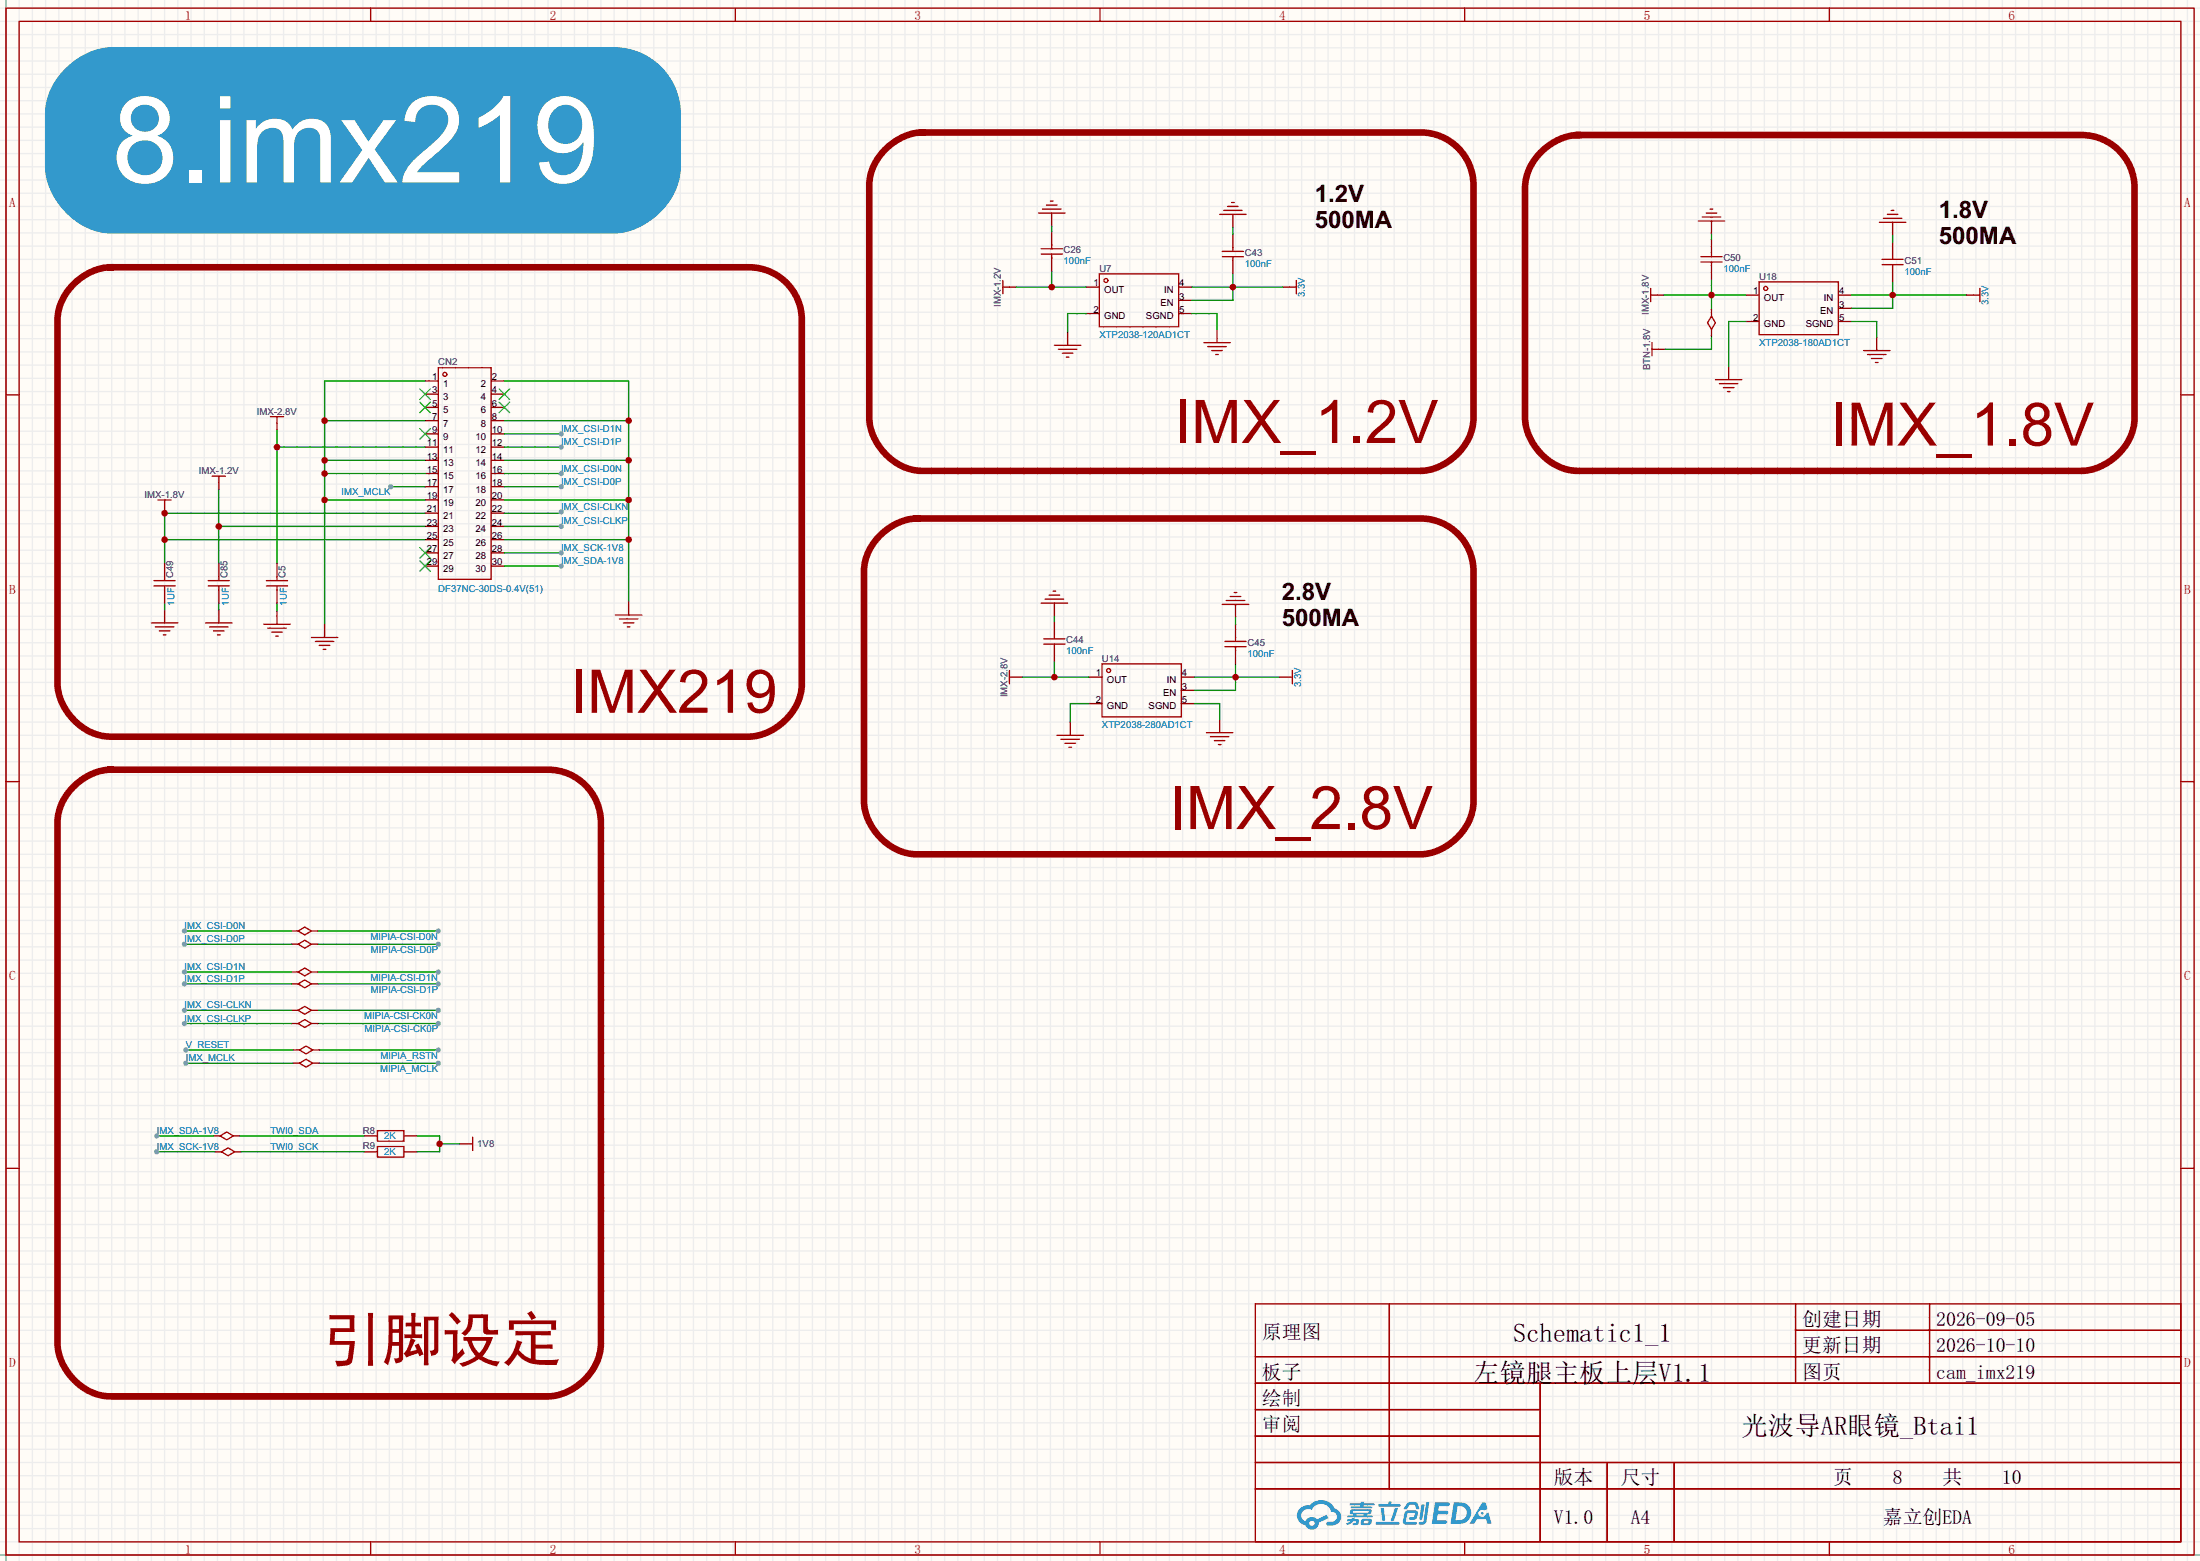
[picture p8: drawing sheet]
<svg xmlns="http://www.w3.org/2000/svg" width="423mm" height="300mm" viewBox="0 0 423 300" stroke-linecap="round" stroke-linejoin="round" font-family="sans-serif">
<path d="M0 0h422.7v299.9h-422.7z" fill="#fffcf7"/>
<g fill="none" stroke="#ededed" stroke-width=".25">
<path d="M0 1.6h422.7M0 4.1h422.7M0 6.6h422.7M0 9.2h422.7M0 11.7h422.7M0 14.3h422.7M0 16.8h422.7M0 19.3h422.7M1.1 0v299.9M3.7 0v299.9M6.2 0v299.9M8.8 0v299.9"/>
<path d="M11.3 0v299.9M13.8 0v299.9M16.4 0v299.9M18.9 0v299.9M21.5 0v299.9M24 0v299.9M26.5 0v299.9M29.1 0v299.9M31.6 0v299.9M34.2 0v299.9M36.7 0v299.9M39.2 0v299.9"/>
<path d="M41.8 0v299.9M44.3 0v299.9M46.9 0v299.9M49.4 0v299.9M51.9 0v299.9M54.5 0v299.9M57 0v299.9M59.6 0v299.9M62.1 0v299.9M64.6 0v299.9M67.2 0v299.9M69.7 0v299.9"/>
<path d="M72.3 0v299.9M74.8 0v299.9M77.3 0v299.9M79.9 0v299.9M82.4 0v299.9M85 0v299.9M87.5 0v299.9M90 0v299.9M92.6 0v299.9M95.1 0v299.9M97.7 0v299.9M100.2 0v299.9"/>
<path d="M102.7 0v299.9M105.3 0v299.9M107.8 0v299.9M110.4 0v299.9M112.9 0v299.9M115.4 0v299.9M118 0v299.9M120.5 0v299.9M123.1 0v299.9M125.6 0v299.9M128.1 0v299.9M130.7 0v299.9"/>
<path d="M133.2 0v299.9M135.8 0v299.9M138.3 0v299.9M140.8 0v299.9M143.4 0v299.9M145.9 0v299.9M148.5 0v299.9M151 0v299.9M153.5 0v299.9M156.1 0v299.9M158.6 0v299.9M161.2 0v299.9"/>
<path d="M163.7 0v299.9M166.2 0v299.9M168.8 0v299.9M171.3 0v299.9M173.9 0v299.9M176.4 0v299.9M178.9 0v299.9M181.5 0v299.9M184 0v299.9M186.6 0v299.9M189.1 0v299.9M191.6 0v299.9"/>
<path d="M194.2 0v299.9M196.7 0v299.9M199.3 0v299.9M201.8 0v299.9M204.3 0v299.9M206.9 0v299.9M209.4 0v299.9M212 0v299.9M214.5 0v299.9M217 0v299.9M219.6 0v299.9M222.1 0v299.9"/>
<path d="M224.7 0v299.9M227.2 0v299.9M229.7 0v299.9M232.3 0v299.9M234.8 0v299.9M237.4 0v299.9M239.9 0v299.9M242.4 0v299.9M245 0v299.9M247.5 0v299.9M250.1 0v299.9M252.6 0v299.9"/>
<path d="M255.1 0v299.9M257.7 0v299.9M260.2 0v299.9M262.8 0v299.9M265.3 0v299.9M267.8 0v299.9M270.4 0v299.9M272.9 0v299.9M275.5 0v299.9M278 0v299.9M280.5 0v299.9M283.1 0v299.9"/>
<path d="M285.6 0v299.9M288.2 0v299.9M290.7 0v299.9M293.2 0v299.9M295.8 0v299.9M298.3 0v299.9M300.9 0v299.9M303.4 0v299.9M305.9 0v299.9M308.5 0v299.9M311 0v299.9M313.6 0v299.9"/>
<path d="M316.1 0v299.9M318.6 0v299.9M321.2 0v299.9M323.7 0v299.9M326.3 0v299.9M328.8 0v299.9M331.3 0v299.9M333.9 0v299.9M336.4 0v299.9M339 0v299.9M341.5 0v299.9M344 0v299.9"/>
<path d="M346.6 0v299.9M349.1 0v299.9M351.7 0v299.9M354.2 0v299.9M356.7 0v299.9M359.3 0v299.9M361.8 0v299.9M364.4 0v299.9M366.9 0v299.9M369.4 0v299.9M372 0v299.9M374.5 0v299.9"/>
<path d="M377.1 0v299.9M379.6 0v299.9M382.1 0v299.9M384.7 0v299.9M387.2 0v299.9M389.8 0v299.9M392.3 0v299.9M394.8 0v299.9M397.4 0v299.9M399.9 0v299.9M402.5 0v299.9M405 0v299.9"/>
<path d="M407.5 0v299.9M410.1 0v299.9M412.6 0v299.9M415.2 0v299.9M417.7 0v299.9M420.2 0v299.9M0 21.9h422.7M0 24.4h422.7M0 27h422.7M0 29.5h422.7M0 32h422.7M0 34.6h422.7"/>
<path d="M0 37.1h422.7M0 39.7h422.7M0 42.2h422.7M0 44.7h422.7M0 47.3h422.7M0 49.8h422.7M0 52.4h422.7M0 54.9h422.7M0 57.4h422.7M0 60h422.7M0 62.5h422.7M0 65.1h422.7"/>
<path d="M0 67.6h422.7M0 70.1h422.7M0 72.7h422.7M0 75.2h422.7M0 77.8h422.7M0 80.3h422.7M0 82.8h422.7M0 85.4h422.7M0 87.9h422.7M0 90.5h422.7M0 93h422.7M0 95.5h422.7"/>
<path d="M0 98.1h422.7M0 100.6h422.7M0 103.2h422.7M0 105.7h422.7M0 108.2h422.7M0 110.8h422.7M0 113.3h422.7M0 115.9h422.7M0 118.4h422.7M0 120.9h422.7M0 123.5h422.7M0 126h422.7"/>
<path d="M0 128.6h422.7M0 131.1h422.7M0 133.6h422.7M0 136.2h422.7M0 138.7h422.7M0 141.3h422.7M0 143.8h422.7M0 146.3h422.7M0 148.9h422.7M0 151.4h422.7M0 154h422.7M0 156.5h422.7"/>
<path d="M0 159h422.7M0 161.6h422.7M0 164.1h422.7M0 166.7h422.7M0 169.2h422.7M0 171.7h422.7M0 174.3h422.7M0 176.8h422.7M0 179.4h422.7M0 181.9h422.7M0 184.4h422.7M0 187h422.7"/>
<path d="M0 189.5h422.7M0 192.1h422.7M0 194.6h422.7M0 197.1h422.7M0 199.7h422.7M0 202.2h422.7M0 204.8h422.7M0 207.3h422.7M0 209.8h422.7M0 212.4h422.7M0 214.9h422.7M0 217.5h422.7"/>
<path d="M0 220h422.7M0 222.5h422.7M0 225.1h422.7M0 227.6h422.7M0 230.2h422.7M0 232.7h422.7M0 235.2h422.7M0 237.8h422.7M0 240.3h422.7M0 242.9h422.7M0 245.4h422.7M0 247.9h422.7"/>
<path d="M0 250.5h422.7M0 253h422.7M0 255.6h422.7M0 258.1h422.7M0 260.6h422.7M0 263.2h422.7M0 265.7h422.7M0 268.3h422.7M0 270.8h422.7M0 273.3h422.7M0 275.9h422.7M0 278.4h422.7"/>
<path d="M0 281h422.7M0 283.5h422.7M0 286h422.7M0 288.6h422.7M0 291.1h422.7M0 293.7h422.7M0 296.2h422.7M0 298.7h422.7"/>
</g>
<path d="M1.1 0v299.9M0 298.7h422.7" fill="none" stroke="#999" stroke-width=".25"/>
<g fill="none" stroke="#a10000" stroke-width=".25">
<path d="M1.1 1.6h420.4v297.1h-420.4zM3.7 4.1h415.3v292.1h-415.3zM71.2 1.6v2.5M141.3 1.6v2.5M211.3 1.6v2.5M281.4 1.6v2.5M351.5 1.6v2.5M1.1 75.9h2.6M419 75.9h2.5M1.1 150.2h2.6M419 150.2h2.5M1.1 224.4h2.6"/>
<path d="M419 224.4h2.5M241.2 250.5h177.8v45.7h-177.8zM266.9 250.5v35.5M345 250.5v15.2M345 255.6h74M370.7 250.5v15.2M241.2 260.6h177.8M241.2 265.7h177.8M241.2 270.8h54.7M241.2 275.9h54.7M295.9 265.7v30.5M71.2 296.2v2.5"/>
<path d="M141.3 296.2v2.5M211.3 296.2v2.5M241.2 281h177.8M241.2 286h177.8M281.4 296.2v2.5M308.8 281v15.2M321.6 281v15.2M351.5 296.2v2.5"/>
</g>
<g fill="#5487ff">
<path d="M275.7 288.6h1.6a1.34 1.34 0 0 1 1.2 .2 .37 .37 0 0 1-.3 .6h-1.7l-.2 .8h1.6a.37 .37 0 0 1 .4 .4 .37 .37 0 0 1-.4 .3h-1.7l-.2 1.1h1.4a.48 .48 0 0 1 .6 .4v.2l-.3 .2h-2.6z"/>
<path d="M284.7 288.7h.7l.4 1.2-.6 .3a.72 .72 0 0 0-1.1 .2 .72 .72 0 0 0 .3 1 .72 .72 0 0 0 1-.4l.1-.2 .5-.2 .6 2.1h-.8l-.3-.8h-1.8l-.5 .8h-.9z"/>
<path d="M273.1 289h.6l-.4 2.7a.31 .31 0 0 1-.3 .3 .31 .31 0 0 1-.3-.3z"/>
<path d="M274 288.6h.6l-.5 3.7a.97 .97 0 0 1-1.6 .5l.2-.4h.6l.2-.2z"/>
<path d="M270.3 288.8l.5-.2h1.2l.4 .4 .3 .8-.6 .2-.3-.9h-.8l-.2 .1-.6 .8-.5-.1z"/>
<path d="M269.9 290.4l.5-.3h1.4a.69 .69 0 0 1 .6 .5 .69 .69 0 0 1-.1 .7 .74 .74 0 0 1-.8 .7h-.6a.27 .27 0 0 1-.2-.3 .27 .27 0 0 1 .3-.3h.6l.2-.7h-1.4l-.3 1.6 1.9 .1a.28 .28 0 0 1 .2 .3 .28 .28 0 0 1-.3 .2h-1.9l-.4-.3-.1-.4z"/>
<path d="M264.3 292.4h4.3a.28 .28 0 0 1 .3 .3 .28 .28 0 0 1-.3 .2h-4.2l-.1-.1z"/>
<path d="M268 289.7h.6l-.8 2.4a.3 .3 0 0 1-.4 .2 .3 .3 0 0 1-.2-.3z"/>
<path d="M265.3 289.7h.6l.2 2.2-.2 .3-.4-.2z"/>
<path d="M264.8 288.9h1.9l.2-.5h.5l-.1 .5h1.5a.27 .27 0 0 1 .3 .3 .27 .27 0 0 1-.3 .3h-3.9l-.1-.2z"/>
<path d="M258.9 291.8h.7l.1-.1 .6-.1-.1 .2 .8 .1 .1 .3-.2 .6-1.1 .2v-.4l.7-.1v-.2l-.5-.1-.5 .5-.8 .3-.1-.4 .8-.3h-.6z"/>
<path d="M259.3 288.8h2.1l.1-.3h.6l-.1 .3h1.9l.2 .2-.2 .2h-1.9l-.1 .2h1.6l.2 .2-.2 .2h-3.9l-.1-.4h1.8v-.2h-1.9l-.1-.1z"/>
<path d="M279.3 288.6l-.6 4.2h1.4a2.14 2.14 0 0 0 2.6-2.2 2.14 2.14 0 0 0-2.7-2zM280 289.3a1.37 1.37 0 0 1 1.8 1.2 1.37 1.37 0 0 1-1.5 1.5h-.7z"/>
<path d="M259.4 290.1l-.1 .7 .6 .1 .1 .2h-1.2l.1 .4h4.6l.2-.1-.2-.3h-.9l.1-.2a.6 .6 0 0 0 .7-.2 .6 .6 0 0 0 0-.7l-3.6-.1zM260 290.3l2.9 .1-.1 .2h-2.8zM260.6 290.9h1.4l-.1 .2h-1.2z"/>
<path d="M261.6 291.9a.9 .9 0 0 0-.1 1 2.48 2.48 0 0 0 1.9-.1 .84 .84 0 0 0 0-1h-1.4zM262.1 292.2l.7-.1 .1 .4-.2 .1h-.7z"/>
<path d="M249.8 289.7a1.91 1.91 0 0 0-.6 2 1.91 1.91 0 0 0 1.6 1.3 1.35 1.35 0 0 0 1.5 .9 1.35 1.35 0 0 0 1.1-1.4l1.9-.9-.5-.6-1.8 .9a1.41 1.41 0 0 0-2.2 .3 1.25 1.25 0 0 1-.6-1.7 1.25 1.25 0 0 1 1.8-.4 1.97 1.97 0 0 1 2-1.2 1.97 1.97 0 0 1 1.7 1.5 .96 .96 0 0 1 1.1 .9 .96 .96 0 0 1-.9 1h-.6a.39 .39 0 0 0-.5 .4 .39 .39 0 0 0 .4 .4 1.87 1.87 0 0 0 1.9-.5 1.87 1.87 0 0 0 .3-2.1l-.6-.6-.4-.1a2.86 2.86 0 0 0-4.8-.6h-.3a2.27 2.27 0 0 0-1.5 .5zM251.6 292.7a.49 .49 0 0 1 .9 0 .49 .49 0 0 1-.9 0z"/>
<circle cx="284.8" cy="290.7" r=".27"/>
</g>
<g fill="none" stroke="#a10000" stroke-width=".25">
<path d="M211.2 52.6h15.2v10.2h-15.2zM337.9 54.1h15.3v10.2h-15.3zM84.2 70.7h10.2v40.6h-10.2zM211.7 127.5h15.2v10.2h-15.2z"/>
<circle cx="212.5" cy="53.9" r=".38"/>
<circle cx="339.2" cy="55.4" r=".38"/>
<circle cx="85.5" cy="71.9" r=".38"/>
<circle cx="213" cy="128.8" r=".38"/>
</g>
<g fill="none" stroke="#870000" stroke-width=".25">
<path d="M208.7 55.2h2.5M226.4 55.2h2.6M226.4 57.7h2.6M335.4 56.7h2.5M353.2 56.7h2.5M353.2 59.2h2.5M81.7 73.2h2.5M81.7 75.7h2.5M81.7 78.3h2.5M94.4 73.2h2.5M94.4 75.7h2.5M94.4 78.3h2.5"/>
<path d="M208.7 60.2h2.5M226.4 60.2h2.6M335.4 61.8h2.5M353.2 61.8h2.5M81.7 80.8h2.5M81.7 83.4h2.5M81.7 98.6h2.5M81.7 85.9h2.5M81.7 96.1h2.5M81.7 88.4h2.5M81.7 93.5h2.5M81.7 91h2.5"/>
<path d="M94.4 80.8h2.5M94.4 83.4h2.5M94.4 98.6h2.5M94.4 85.9h2.5M94.4 96.1h2.5M94.4 88.4h2.5M94.4 93.5h2.5M94.4 91h2.5M81.7 108.8h2.5M81.7 106.2h2.5M81.7 103.7h2.5M81.7 101.1h2.5"/>
<path d="M94.4 108.8h2.5M94.4 106.2h2.5M94.4 103.7h2.5M94.4 101.1h2.5M209.2 130.1h2.5M209.2 135.2h2.5M226.9 130.1h2.6M226.9 135.2h2.6M226.9 132.6h2.6"/>
</g>
<g fill="none" stroke="#3c3" stroke-width=".25">
<path d="M80.6 74.7l2.1 2M80.6 77.3l2.1 2M82.7 74.7l-2.1 2M82.7 77.3l-2.1 2M95.9 77.3l2 2M95.9 74.7l2 2M97.9 77.3l-2 2M97.9 74.7l-2 2M80.6 82.3l2.1 2.1M82.7 82.3l-2.1 2.1M80.6 105.2l2.1 2M80.6 107.7l2.1 2.1"/>
<path d="M82.7 105.2l-2.1 2M82.7 107.7l-2.1 2.1"/>
</g>
<path d="M96.9 73.2h23.9v42.4M96.9 96.1h23.9M96.9 88.4h23.9M96.9 80.8h23.9M96.9 103.7h23.9" fill="none" stroke="#008700" stroke-width=".25"/>
<g fill="#c00">
<circle cx="120.8" cy="103.7" r=".63"/>
<circle cx="120.8" cy="96.1" r=".63"/>
<circle cx="120.8" cy="88.4" r=".63"/>
<circle cx="120.8" cy="80.8" r=".63"/>
</g>
<path d="M96.9 83.4h10.9" fill="none" stroke="#008700" stroke-width=".25"/>
<circle cx="107.8" cy="83.4" r=".51" fill="#999"/>
<path d="M96.9 85.9h10.9" fill="none" stroke="#008700" stroke-width=".25"/>
<circle cx="107.8" cy="85.9" r=".51" fill="#999"/>
<path d="M96.9 91h10.9" fill="none" stroke="#008700" stroke-width=".25"/>
<circle cx="107.8" cy="91" r=".51" fill="#999"/>
<path d="M96.9 93.5h10.9" fill="none" stroke="#008700" stroke-width=".25"/>
<circle cx="107.8" cy="93.5" r=".51" fill="#999"/>
<path d="M107.8 98.3v.3h-10.9" fill="none" stroke="#008700" stroke-width=".25"/>
<circle cx="107.8" cy="98.3" r=".51" fill="#999"/>
<path d="M96.9 101.1h10.9" fill="none" stroke="#008700" stroke-width=".25"/>
<circle cx="107.8" cy="101.1" r=".51" fill="#999"/>
<path d="M96.9 106.2h10.9" fill="none" stroke="#008700" stroke-width=".25"/>
<circle cx="107.8" cy="106.2" r=".51" fill="#999"/>
<path d="M96.9 108.8h10.9" fill="none" stroke="#008700" stroke-width=".25"/>
<circle cx="107.8" cy="108.8" r=".51" fill="#999"/>
<path d="M81.7 73.2h-19.3v46.7M62.4 96.1h19.3M62.4 91h19.3M62.4 88.4h19.3M62.4 80.8h19.3" fill="none" stroke="#008700" stroke-width=".25"/>
<g fill="#c00">
<circle cx="62.4" cy="96.1" r=".63"/>
<circle cx="62.4" cy="91" r=".63"/>
<circle cx="62.4" cy="88.4" r=".63"/>
<circle cx="62.4" cy="80.8" r=".63"/>
</g>
<path d="M75.1 93.5h6.6" fill="none" stroke="#008700" stroke-width=".25"/>
<circle cx="75.1" cy="93.5" r=".51" fill="#999"/>
<path d="M53.2 82.6v25.6M53.2 85.9h28.5" fill="none" stroke="#008700" stroke-width=".25"/>
<circle cx="53.2" cy="85.9" r=".63" fill="#c00"/>
<path d="M42 94v14.2M42 101.1h39.7" fill="none" stroke="#008700" stroke-width=".25"/>
<circle cx="42" cy="101.1" r=".63" fill="#c00"/>
<path d="M62.4 119.9v2.6M120.8 115.6v2.5" fill="none" stroke="#870000" stroke-width=".25"/>
<path d="M118.2 118.1h5.1M119 118.9h3.6M119.8 119.7h2M59.8 122.5h5.1M60.6 123.2h3.5M61.3 124h2.1M62.1 124.8h.5M120.5 120.4h.5" fill="none" stroke="#a10000" stroke-width=".25"/>
<path d="M81.7 98.6h-50.1v9.6M31.6 103.7h50.1" fill="none" stroke="#008700" stroke-width=".25"/>
<circle cx="31.6" cy="103.7" r=".63" fill="#c00"/>
<path d="M318.4 56.7h1.3M318.6 67.1h1.3M31.6 97.3v1.3M31.6 117.1v2.6M42 117.1v2.6M53.2 117.4v2.5" fill="none" stroke="#870000" stroke-width=".25"/>
<g fill="none" stroke="#a10000" stroke-width=".25">
<path d="M317.1 55.4v2.6M317.1 56.7h1.3M317.4 65.8v2.6M317.4 67.1h1.2M29.1 119.7h5.1M39.5 119.7h5.1M50.7 119.9h5.1M29.8 120.4h3.6M30.6 121.2h2M31.4 122h.5M40.3 120.4h3.5M41 121.2h2.1"/>
<path d="M41.8 122h.5M51.4 120.7h3.6M52.2 121.5h2M53 122.2h.5"/>
</g>
<path d="M31.6 115.9v1.2M42 115.9v1.2M53.2 115.9v1.5" fill="none" stroke="#008700" stroke-width=".25"/>
<circle cx="31.6" cy="98.6" r=".63" fill="#c00"/>
<g fill="none" stroke="#a10000" stroke-width=".25">
<path d="M192.7 53.9v2.5M192.7 55.2h1.2M202.6 66.3h5M203.3 67.1h3.6M204.1 67.9h2M204.9 68.6h.5M231.3 65.8h5M232 66.6h3.6M232.8 67.3h2M233.6 68.1h.5M329.6 72.9h5M330.3 73.7h3.6"/>
<path d="M331.1 74.5h2M331.9 75.2h.5M358 67.3h5.1M358.8 68.1h3.5M359.5 68.9h2.1M360.3 69.6h.5M30.4 96.1h2.5M31.6 96.1v1.2M40.8 91.5h2.5M42 91.5v1.2M51.9 80h2.6M53.2 80v1.3"/>
<path d="M193.9 128.8v2.6M193.9 130.1h1.3M203.1 141.3h5.1M203.8 142h3.6M204.6 142.8h2M205.4 143.5h.5M231.8 140.8h5.1M232.5 141.5h3.6M233.3 142.3h2M234.1 143h.5"/>
</g>
<path d="M193.9 55.2h1.3M205.1 63.8v2.5M233.8 63.3v2.5M332.1 70.4v2.5M360.6 64.8v2.5M42 92.7v1.3M53.2 81.3v1.3M195.2 130.1h1.3M205.6 138.7v2.6M234.3 138.2v2.6" fill="none" stroke="#870000" stroke-width=".25"/>
<path d="M169.9 28.9a10.8 10.8 0 0 1 7.3-3.5h95.7a10.2 10.2 0 0 1 10.2 10.2v44.7a10.9 10.9 0 0 1-10.2 10.2h-95.7a10.9 10.9 0 0 1-10.2-10.2v-44.7a9.8 9.8 0 0 1 2.9-6.7zM295.9 29.4a10.8 10.8 0 0 1 7.2-3.5h96.8a10.2 10.2 0 0 1 10.2 10.2v44.2a10.9 10.9 0 0 1-10.2 10.2h-96.8a10.9 10.9 0 0 1-10.1-10.2v-44.2a9.8 9.8 0 0 1 2.9-6.7zM14 54.8a10.8 10.8 0 0 1 7.2-3.5h122.7a10.2 10.2 0 0 1 10.2 10.2v69.9a10.9 10.9 0 0 1-10.2 10.1h-122.7a10.9 10.9 0 0 1-10.2-10.1v-69.9a9.8 9.8 0 0 1 3-6.7zM168.9 103a10.8 10.8 0 0 1 7.2-3.4h96.8a10.2 10.2 0 0 1 10.2 10.2v44.2a10.9 10.9 0 0 1-10.2 10.1h-96.8a10.9 10.9 0 0 1-10.1-10.1v-44.2a9.8 9.8 0 0 1 2.9-6.8zM14 151.3a10.8 10.8 0 0 1 7.2-3.4h84.1a10.2 10.2 0 0 1 10.1 10.1v100.1a10.9 10.9 0 0 1-10.1 10.2h-84.1a10.9 10.9 0 0 1-10.2-10.2v-100.1a9.8 9.8 0 0 1 3-6.7z" fill="none" stroke="#900" stroke-width="1.3"/>
<path d="M355.7 56.7h22.1M363.6 54.1v5.1h-7.9M208.7 60.2h-3.6v3.6M229 60.2h4.8v3.1M335.4 61.8h-3.3v8.6M355.7 61.8h4.9v3M209.2 135.2h-3.6v3.5M229.5 135.2h4.8v3" fill="none" stroke="#008700" stroke-width=".25"/>
<circle cx="363.6" cy="56.7" r=".63" fill="#c00"/>
<path d="M229.5 130.1h16.2M237.4 127.5v5.1h-7.9" fill="none" stroke="#008700" stroke-width=".25"/>
<circle cx="237.4" cy="130.1" r=".63" fill="#c00"/>
<path d="M229 55.2h17.5M236.9 52.6v5.1h-7.9" fill="none" stroke="#008700" stroke-width=".25"/>
<circle cx="236.9" cy="55.2" r=".63" fill="#c00"/>
<path d="M196.5 130.1h12.7M202.6 127v3.1" fill="none" stroke="#008700" stroke-width=".25"/>
<circle cx="202.6" cy="130.1" r=".63" fill="#c00"/>
<path d="M195.2 55.2h13.5M202.1 52.1v3.1" fill="none" stroke="#008700" stroke-width=".25"/>
<circle cx="202.1" cy="55.2" r=".63" fill="#c00"/>
<path d="M319.7 56.7h15.7M328.8 53.6v5.9" fill="none" stroke="#008700" stroke-width=".25"/>
<circle cx="328.8" cy="56.7" r=".63" fill="#c00"/>
<path d="M202.1 43.5v1M236.9 43.7v1.3M328.8 45v1M363.6 45.3v1.2M328.8 64.6v2.5h-8.9M202.6 118.4v1M237.4 118.7v1.2M61.1 178.9h23.1" fill="none" stroke="#008700" stroke-width=".25"/>
<g fill="none" stroke="#a10000" stroke-width=".25">
<path d="M201 39.4h2.1M201.8 38.6h.5M235.8 39.7h2.1M236.6 38.9h.5M199.5 40.9h5.1M200 48.8h4.1M200 47.8h4.1M200.3 40.2h3.5M202.1 47v.8M202.1 48.8v.8M234.3 41.2h5.1M234.8 49.3h4.1"/>
<path d="M234.8 48.3h4.1M235.1 40.4h3.5M236.9 47.5v.8M236.9 49.3v.8M326.3 42.5h5M326.8 50.3h4M326.8 49.3h4M327 41.7h3.6M327.8 40.9h2M328.5 40.2h.6M328.8 48.6v.7M328.8 50.3v.8"/>
<path d="M361.1 42.7h5M361.6 50.8h4M361.6 49.8h4M361.8 41.9h3.6M362.6 41.2h2M363.3 40.4h.6M363.6 49.1v.7M363.6 50.8v.8M200 115.9h5.1M200.8 115.1h3.5M201.5 114.3h2.1M202.3 113.6h.5"/>
<path d="M234.8 116.1h5.1M235.6 115.4h3.5M236.3 114.6h2.1M237.1 113.8h.5M200.5 123.7h4.1M200.5 122.7h4.1M202.6 122v.7M202.6 123.7v.8M235.3 124.2h4.1M235.3 123.2h4.1M237.4 122.5v.7M237.4 124.2v.8"/>
</g>
<g fill="none" stroke="#870000" stroke-width=".25">
<path d="M202.1 40.9v2.6M202.1 44.5v2.5M202.1 49.6v2.5M236.9 41.2v2.5M236.9 45v2.5M236.9 50.1v2.5M328.8 42.5v2.5M328.8 46v2.6M328.8 51.1v2.5M363.6 42.7v2.6M363.6 46.5v2.6M363.6 51.6v2.5"/>
<path d="M202.6 115.9v2.5M202.6 119.4v2.6M237.4 116.1v2.6M237.4 119.9v2.6M202.6 124.5v2.5M237.4 125v2.5"/>
</g>
<circle cx="84.2" cy="178.9" r=".51" fill="#999"/>
<path d="M61.1 181.4h23.1" fill="none" stroke="#008700" stroke-width=".25"/>
<circle cx="84.2" cy="181.4" r=".51" fill="#999"/>
<path d="M61.1 186.7h23.1" fill="none" stroke="#008700" stroke-width=".25"/>
<circle cx="84.2" cy="186.7" r=".51" fill="#999"/>
<path d="M61.1 189h23.1" fill="none" stroke="#008700" stroke-width=".25"/>
<circle cx="84.2" cy="189" r=".51" fill="#999"/>
<path d="M61.1 194.1h23.1" fill="none" stroke="#008700" stroke-width=".25"/>
<circle cx="84.2" cy="194.1" r=".51" fill="#999"/>
<path d="M61.1 196.6h23.1" fill="none" stroke="#008700" stroke-width=".25"/>
<circle cx="84.2" cy="196.6" r=".51" fill="#999"/>
<path d="M61.3 201.7h22.9" fill="none" stroke="#008700" stroke-width=".25"/>
<circle cx="84.2" cy="201.7" r=".51" fill="#999"/>
<path d="M57.3 178.9l1.2-.8 1.3 .8-1.3 .7zM72.5 217.2h5.1v2h-5.1zM89.5 219.7h1.3M90.8 218.5v2.5M72.5 220.3h5.1v2h-5.1z" fill="none" stroke="#a10000" stroke-width=".25"/>
<path d="M56 178.9h1.3M59.8 178.9h1.3M70 218.2h2.5M77.6 218.2h2.5M88.3 219.7h1.2M70 221.3h2.5M77.6 221.3h2.5" fill="none" stroke="#870000" stroke-width=".25"/>
<path d="M35.4 178.9h20.6" fill="none" stroke="#008700" stroke-width=".25"/>
<circle cx="35.4" cy="178.9" r=".51" fill="#999"/>
<path d="M56 181.4h1.3M59.8 181.4h1.3" fill="none" stroke="#870000" stroke-width=".25"/>
<path d="M57.3 181.4l1.2-.8 1.3 .8-1.3 .8z" fill="none" stroke="#a10000" stroke-width=".25"/>
<path d="M35.4 181.4h20.6" fill="none" stroke="#008700" stroke-width=".25"/>
<circle cx="35.4" cy="181.4" r=".51" fill="#999"/>
<path d="M56 186.7h1.3M59.8 186.7h1.3" fill="none" stroke="#870000" stroke-width=".25"/>
<path d="M57.3 186.7l1.2-.7 1.3 .7-1.3 .8z" fill="none" stroke="#a10000" stroke-width=".25"/>
<path d="M35.4 186.7h20.6" fill="none" stroke="#008700" stroke-width=".25"/>
<circle cx="35.4" cy="186.7" r=".51" fill="#999"/>
<path d="M56 189h1.3M59.8 189h1.3" fill="none" stroke="#870000" stroke-width=".25"/>
<path d="M57.3 189l1.2-.7 1.3 .7-1.3 .8z" fill="none" stroke="#a10000" stroke-width=".25"/>
<path d="M35.4 189h20.6" fill="none" stroke="#008700" stroke-width=".25"/>
<circle cx="35.4" cy="189" r=".51" fill="#999"/>
<path d="M56 194.1h1.3M59.8 194.1h1.3" fill="none" stroke="#870000" stroke-width=".25"/>
<path d="M57.3 194.1l1.2-.8 1.3 .8-1.3 .8z" fill="none" stroke="#a10000" stroke-width=".25"/>
<path d="M35.4 194.1h20.6" fill="none" stroke="#008700" stroke-width=".25"/>
<circle cx="35.4" cy="194.1" r=".51" fill="#999"/>
<path d="M56 196.6h1.3M59.8 196.6h1.3" fill="none" stroke="#870000" stroke-width=".25"/>
<path d="M57.3 196.6l1.2-.7 1.3 .7-1.3 .8z" fill="none" stroke="#a10000" stroke-width=".25"/>
<path d="M35.4 196.6h20.6" fill="none" stroke="#008700" stroke-width=".25"/>
<circle cx="35.4" cy="196.6" r=".51" fill="#999"/>
<path d="M41 218.2h1.3M44.8 218.2h1.3M41.3 221.3h1.2M45.1 221.3h1.3" fill="none" stroke="#870000" stroke-width=".25"/>
<path d="M42.3 218.2l1.3-.7 1.2 .7-1.2 .8zM42.5 221.3l1.3-.8 1.3 .8-1.3 .7z" fill="none" stroke="#a10000" stroke-width=".25"/>
<path d="M46.1 218.2h23.9M61.3 204.3h22.9" fill="none" stroke="#008700" stroke-width=".25"/>
<circle cx="84.2" cy="204.3" r=".51" fill="#999"/>
<path d="M30.1 221.3h11.2M46.4 221.3h23.6" fill="none" stroke="#008700" stroke-width=".25"/>
<circle cx="30.1" cy="221.3" r=".51" fill="#999"/>
<path d="M30.1 218.2h10.9" fill="none" stroke="#008700" stroke-width=".25"/>
<circle cx="30.1" cy="218.2" r=".51" fill="#999"/>
<path d="M56.3 201.7h1.2M60.1 201.7h1.2" fill="none" stroke="#870000" stroke-width=".25"/>
<path d="M57.5 201.7l1.3-.7 1.3 .7-1.3 .8z" fill="none" stroke="#a10000" stroke-width=".25"/>
<path d="M35.7 201.7h20.6" fill="none" stroke="#008700" stroke-width=".25"/>
<circle cx="35.7" cy="201.7" r=".51" fill="#999"/>
<path d="M56.3 204.3h1.2M60.1 204.3h1.2" fill="none" stroke="#870000" stroke-width=".25"/>
<path d="M57.5 204.3l1.3-.8 1.3 .8-1.3 .7z" fill="none" stroke="#a10000" stroke-width=".25"/>
<path d="M35.7 204.3h20.6" fill="none" stroke="#008700" stroke-width=".25"/>
<circle cx="35.7" cy="204.3" r=".51" fill="#999"/>
<path d="M13 12.9a13.2 13.2 0 0 1 8.5-3.7h96.5a12.7 12.7 0 0 1 12.7 12.7v10.1a13.5 13.5 0 0 1-9 12l-2.5 .7h-1.2h-96.5a13.5 13.5 0 0 1-12-8.9l-.7-2.5v-1.3v-10.1a12.3 12.3 0 0 1 4.2-9z" fill="#39c" stroke="#39c" stroke-width=".25"/>
<path d="M80.1 218.2h4.4v3.1h-4.4M84.5 219.7h3.8" fill="none" stroke="#008700" stroke-width=".25"/>
<circle cx="84.5" cy="219.7" r=".63" fill="#c00"/>
<g fill="none" stroke="#a10000" stroke-width=".25">
<path d="M247.8 55.2h1.2M249 53.9v2.5M379.1 56.7h1.3M380.4 55.4v2.6M328.8 60.7l.8 1.3-.8 1.3-.8-1.3zM29.6 112.6h4.1M29.6 111.5h4.1M31.6 110.8v.7M31.6 112.6v.7M40 112.6h4.1M40 111.5h4.1M42 110.8v.7"/>
<path d="M42 112.6v.7M51.2 112.6h4M51.2 111.5h4M53.2 110.8v.7M53.2 112.6v.7M247 130.1h1.3M248.3 128.8v2.6"/>
</g>
<path d="M246.5 55.2h1.3M328.8 59.5v1.2M377.8 56.7h1.3M328.8 63.3v1.3M31.6 108.2v2.6M31.6 113.3v2.6M42 108.2v2.6M42 113.3v2.6M53.2 108.2v2.6M53.2 113.3v2.6M245.7 130.1h1.3" fill="none" stroke="#870000" stroke-width=".25"/>
<text font-size="23.1" fill="#fff" x="21.5" y="35">8.imx219</text>
<g font-size="11.5" fill="#900">
<text x="225.7" y="85.1">IMX_1.2V</text>
<text x="351.7" y="85.6">IMX_1.8V</text>
<text x="109.6" y="136.9">IMX219</text>
<text x="224.7" y="159.3">IMX_2.8V</text>
<text x="61.8" y="261.4">引脚设定</text>
</g>
<g font-size="5.1">
<text x="290.7" y="257.8">Schematic1_1</text>
<text x="283.1" y="265.5">左镜腿主板上层V1.1</text>
<text x="334.6" y="275.6">光</text>
<text x="339.6" y="275.6">波</text>
<text x="344.7" y="275.6">导</text>
<text x="349.8" y="275.6">A</text>
<text x="352.3" y="275.6">R</text>
<text x="354.9" y="275.6">眼</text>
<text x="360" y="275.6">镜</text>
<text x="365" y="275.6">_</text>
<text x="367.6" y="275.6">B</text>
<text x="370.1" y="275.6">t</text>
<text x="372.7" y="275.6">a</text>
<text x="375.2" y="275.6">i</text>
<text x="377.7" y="275.6">1</text>
</g>
<g font-size="4.6">
<text x="252.6" y="38.7">1.2V</text>
<text x="372.5" y="41.8">1.8V</text>
<text x="252.6" y="43.8">500MA</text>
<text x="372.5" y="46.9">500MA</text>
<text x="246.3" y="115.2">2.8V</text>
<text x="246.3" y="120.3">500MA</text>
</g>
<g font-size="3.8">
<text x="242.4" y="257.2">原理图</text>
<text x="346.2" y="254.7">创建日期</text>
<text x="372" y="254.7">2026-09-05</text>
<text x="346.2" y="259.8">更新日期</text>
<text x="372" y="259.8">2026-10-10</text>
<text x="242.4" y="269.9">绘制</text>
<text x="242.4" y="264.8">板子</text>
<text x="346.2" y="264.8">图页</text>
<text x="372" y="264.8">cam_imx219</text>
<text x="242.4" y="275">审阅</text>
<text x="298.5" y="285.2">版本</text>
<text x="311.4" y="285.2">尺寸</text>
<text x="352.2" y="285.2">页</text>
<text x="363.6" y="285.2">8</text>
<text x="373.2" y="285.2">共</text>
<text x="384.6" y="285.2">10</text>
<text x="298.5" y="292.8">V1.0</text>
<text x="313.3" y="292.8">A4</text>
<text x="361.7" y="292.8">嘉立创E</text>
<text x="375.1" y="292.8">DA</text>
</g>
<g font-size="2.5" fill="#a00000">
<text x="35.5" y="3.8">1</text>
<text x="105.6" y="3.8">2</text>
<text x="175.7" y="3.8">3</text>
<text x="245.7" y="3.8">4</text>
<text x="315.8" y="3.8">5</text>
<text x="385.8" y="3.8">6</text>
<text x="1.8" y="39.7">A</text>
<text x="419.6" y="39.7">A</text>
<text x="1.8" y="114">B</text>
<text x="419.6" y="114">B</text>
<text x="1.8" y="188.3">C</text>
<text x="419.6" y="188.3">C</text>
<text x="1.8" y="262.6">D</text>
<text x="419.6" y="262.6">D</text>
<text x="35.5" y="298.5">1</text>
<text x="105.6" y="298.5">2</text>
<text x="175.7" y="298.5">3</text>
<text x="245.7" y="298.5">4</text>
<text x="315.8" y="298.5">5</text>
<text x="385.8" y="298.5">6</text>
</g>
<g font-size="1.8" fill="#000080">
<text x="204.3" y="48.7">C26</text>
<text x="211.2" y="52.2">U7</text>
<text x="239.1" y="49.2">C43</text>
<text x="331.1" y="50.2">C50</text>
<text x="337.9" y="53.8">U18</text>
<text x="365.9" y="50.7">C51</text>
<text x="192.3" y="59" transform="rotate(-90 192.3 59)">IMX-1.2V</text>
<text x="316.7" y="60.5" transform="rotate(-90 316.7 60.5)">IMX-1.8V</text>
<text x="84.2" y="70">CN2</text>
<text x="317" y="71.1" transform="rotate(-90 317 71.1)">BTN-1.8V</text>
<text x="49.4" y="79.7">IMX-2.8V</text>
<text x="27.8" y="95.7">IMX-1.8V</text>
<text x="38.2" y="91.1">IMX-1.2V</text>
<text x="33.3" y="111" transform="rotate(-90 33.3 111)">C49</text>
<text x="43.7" y="111" transform="rotate(-90 43.7 111)">C85</text>
<text x="54.9" y="111" transform="rotate(-90 54.9 111)">C5</text>
<text x="204.9" y="123.6">C44</text>
<text x="239.6" y="124.1">C45</text>
<text x="211.7" y="127.2">U14</text>
<text x="193.6" y="133.9" transform="rotate(-90 193.6 133.9)">IMX-2.8V</text>
<text x="69.7" y="220.6">R9</text>
<text x="69.7" y="217.9">R8</text>
<text x="91.7" y="220.4">1V8</text>
</g>
<g font-size="1.8" fill="#00f">
<text x="204.3" y="50.7">100nF</text>
<text x="239.1" y="51.2">100nF</text>
<text x="331.1" y="52.2">100nF</text>
<text x="365.9" y="52.8">100nF</text>
<text x="250.7" y="57.1" transform="rotate(-90 250.7 57.1)">3.3V</text>
<text x="382" y="58.6" transform="rotate(-90 382 58.6)">3.3V</text>
<text x="211.2" y="64.9">XTP2038-120AD1CT</text>
<text x="337.9" y="66.5">XTP2038-180AD1CT</text>
<text x="107.8" y="83">IMX_CSI-D1N</text>
<text x="107.8" y="85.5">IMX_CSI-D1P</text>
<text x="65.6" y="95.2">IMX_MCLK</text>
<text x="107.8" y="90.6">IMX_CSI-D0N</text>
<text x="107.8" y="93.1">IMX_CSI-D0P</text>
<text x="107.8" y="98">IMX_CSI-CLKN</text>
<text x="107.8" y="100.8">IMX_CSI-CLKP</text>
<text x="107.8" y="105.8">IMX_SCK-1V8</text>
<text x="84.2" y="113.7">DF37NC-30DS-0.4V(51)</text>
<text x="107.8" y="108.4">IMX_SDA-1V8</text>
<text x="33.5" y="116.4" transform="rotate(-90 33.5 116.4)">1UF</text>
<text x="44" y="116.4" transform="rotate(-90 44 116.4)">1UF</text>
<text x="55.1" y="116.4" transform="rotate(-90 55.1 116.4)">1UF</text>
<text x="204.9" y="125.7">100nF</text>
<text x="239.6" y="126.2">100nF</text>
<text x="249.9" y="132" transform="rotate(-90 249.9 132)">3.3V</text>
<text x="211.7" y="139.9">XTP2038-280AD1CT</text>
<text x="35.4" y="178.5">IMX_CSI-D0N</text>
<text x="35.4" y="181">IMX_CSI-D0P</text>
<text x="71.2" y="180.5">MIPIA-CSI-D0N</text>
<text x="71.3" y="183.1">MIPIA-CSI-D0P</text>
<text x="35.4" y="186.4">IMX_CSI-D1N</text>
<text x="35.4" y="188.6">IMX_CSI-D1P</text>
<text x="71.2" y="188.4">MIPIA-CSI-D1N</text>
<text x="71.3" y="190.7">MIPIA-CSI-D1P</text>
<text x="35.4" y="193.7">IMX_CSI-CLKN</text>
<text x="35.4" y="196.3">IMX_CSI-CLKP</text>
<text x="69.9" y="195.8">MIPIA-CSI-CK0N</text>
<text x="35.7" y="201.3">V_RESET</text>
<text x="35.7" y="203.9">IMX_MCLK</text>
<text x="70" y="198.3">MIPIA-CSI-CK0P</text>
<text x="73.1" y="203.4">MIPIA_RSTN</text>
<text x="73" y="205.9">MIPIA_MCLK</text>
<text x="30.1" y="220.9">IMX_SCK-1V8</text>
<text x="30.1" y="217.9">IMX_SDA-1V8</text>
<text x="51.9" y="217.9">TWI0_SDA</text>
<text x="51.9" y="220.9">TWI0_SCK</text>
<text x="73.8" y="221.9">2K</text>
<text x="73.8" y="218.9">2K</text>
</g>
<g font-size="1.8">
<text x="210" y="55">1</text>
<text x="212.1" y="56.3">OUT</text>
<text x="222.9" y="58.8">EN</text>
<text x="223.7" y="56.3">IN</text>
<text x="226.6" y="57.6">3</text>
<text x="226.6" y="55">4</text>
<text x="336.8" y="56.5">1</text>
<text x="338.9" y="57.8">OUT</text>
<text x="350.4" y="57.8">IN</text>
<text x="353.3" y="59.1">3</text>
<text x="353.3" y="56.5">4</text>
<text x="210" y="60.1">2</text>
<text x="212.1" y="61.4">GND</text>
<text x="220.2" y="61.4">SGND</text>
<text x="226.6" y="60.1">5</text>
<text x="336.8" y="61.6">2</text>
<text x="338.9" y="62.9">GND</text>
<text x="346.9" y="62.9">SGND</text>
<text x="349.7" y="60.4">EN</text>
<text x="353.3" y="61.6">5</text>
<text x="83" y="73.1">1</text>
<text x="83" y="75.6">3</text>
<text x="85.1" y="74.3">1</text>
<text x="85.1" y="76.9">3</text>
<text x="92.4" y="76.9">4</text>
<text x="92.4" y="74.3">2</text>
<text x="94.5" y="75.6">4</text>
<text x="94.5" y="73.1">2</text>
<text x="83" y="78.1">5</text>
<text x="83" y="80.7">7</text>
<text x="83" y="83.2">9</text>
<text x="85.1" y="79.4">5</text>
<text x="85.1" y="81.9">7</text>
<text x="92.4" y="81.9">8</text>
<text x="92.4" y="79.4">6</text>
<text x="94.5" y="83.2">10</text>
<text x="94.5" y="80.7">8</text>
<text x="94.5" y="78.1">6</text>
<text x="82" y="85.8">11</text>
<text x="82" y="88.3">13</text>
<text x="85.1" y="84.5">9</text>
<text x="85.1" y="87">11</text>
<text x="85.1" y="89.6">13</text>
<text x="91.4" y="89.6">14</text>
<text x="91.4" y="87">12</text>
<text x="91.4" y="84.5">10</text>
<text x="94.5" y="88.3">14</text>
<text x="94.5" y="85.8">12</text>
<text x="82" y="90.8">15</text>
<text x="82" y="93.4">17</text>
<text x="82" y="95.9">19</text>
<text x="85.1" y="92.1">15</text>
<text x="85.1" y="94.6">17</text>
<text x="91.4" y="94.6">18</text>
<text x="91.4" y="92.1">16</text>
<text x="94.5" y="95.9">20</text>
<text x="94.5" y="93.4">18</text>
<text x="94.5" y="90.8">16</text>
<text x="82" y="98.5">21</text>
<text x="82" y="101">23</text>
<text x="85.1" y="97.2">19</text>
<text x="85.1" y="99.7">21</text>
<text x="91.4" y="99.7">22</text>
<text x="91.4" y="97.2">20</text>
<text x="94.5" y="101">24</text>
<text x="94.5" y="98.5">22</text>
<text x="82" y="103.5">25</text>
<text x="82" y="106.1">27</text>
<text x="85.1" y="102.3">23</text>
<text x="85.1" y="104.8">25</text>
<text x="85.1" y="107.3">27</text>
<text x="91.4" y="107.3">28</text>
<text x="91.4" y="104.8">26</text>
<text x="91.4" y="102.3">24</text>
<text x="94.5" y="106.1">28</text>
<text x="94.5" y="103.5">26</text>
<text x="82" y="108.6">29</text>
<text x="85.1" y="109.9">29</text>
<text x="91.4" y="109.9">30</text>
<text x="94.5" y="108.6">30</text>
<text x="210.6" y="129.9">1</text>
<text x="212.6" y="131.2">OUT</text>
<text x="224.2" y="131.2">IN</text>
<text x="227.1" y="129.9">4</text>
<text x="210.6" y="135">2</text>
<text x="212.6" y="136.3">GND</text>
<text x="220.7" y="136.3">SGND</text>
<text x="223.4" y="133.8">EN</text>
<text x="227.1" y="132.5">3</text>
<text x="227.1" y="135">5</text>
</g>
</svg>
